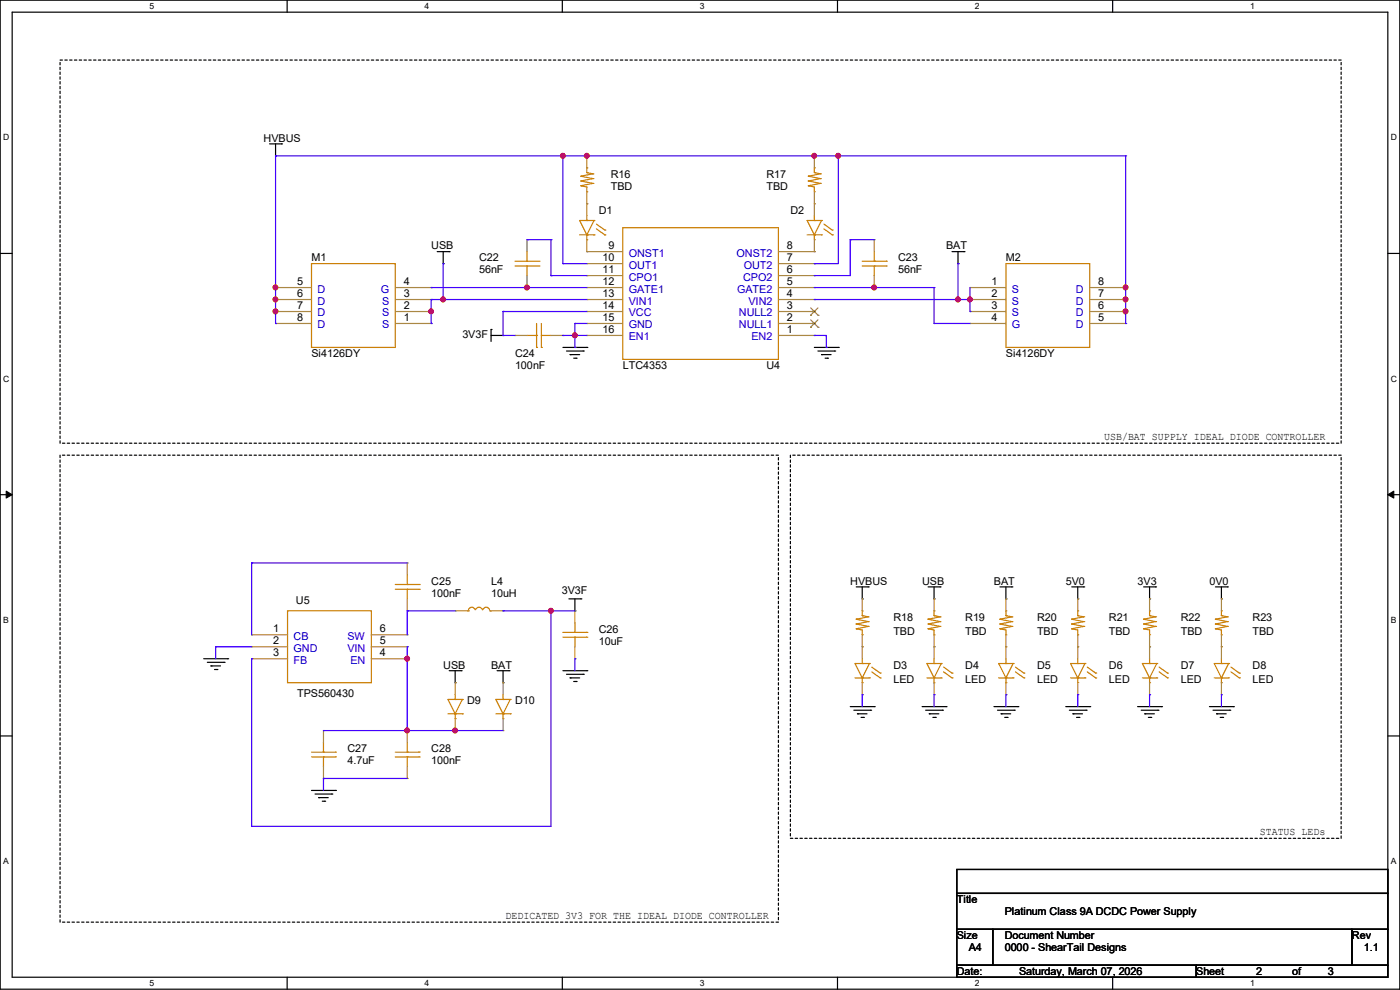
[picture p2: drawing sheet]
<svg xmlns="http://www.w3.org/2000/svg" width="297mm" height="210mm" viewBox="0 0 297 210" stroke-linecap="round" stroke-linejoin="round" font-family="sans-serif">
<path d="M0 0h297v209.8h-297zM2.6 2.6h291.8v204.7h-291.8z" fill="none" stroke="#000" stroke-width=".25"/>
<g fill="#fff">
<path d="M31.7 .3h1v2h-1z"/>
<path d="M31.7 207.6h1v1.9h-1z"/>
</g>
<path d="M60.9 0v2.6M60.9 207.3v2.5" fill="none" stroke="#000" stroke-width=".25"/>
<g fill="#fff">
<path d="M90.1 .3h1v2h-1z"/>
<path d="M90.1 207.6h1v1.9h-1z"/>
</g>
<path d="M119.3 0v2.6M119.3 207.3v2.5" fill="none" stroke="#000" stroke-width=".25"/>
<g fill="#fff">
<path d="M148.5 .3h.9v2h-.9z"/>
<path d="M148.5 207.6h.9v1.9h-.9z"/>
</g>
<path d="M177.7 0v2.6M177.7 207.3v2.5" fill="none" stroke="#000" stroke-width=".25"/>
<g fill="#fff">
<path d="M206.8 .3h1v2h-1z"/>
<path d="M206.8 207.6h1v1.9h-1z"/>
</g>
<path d="M236.1 0v2.6M236.1 207.3v2.5" fill="none" stroke="#000" stroke-width=".25"/>
<g fill="#fff">
<path d="M265.2 .3h1v2h-1z"/>
<path d="M265.2 207.6h1v1.9h-1z"/>
<path d="M.7 28.2h1.2v1.9h-1.2z"/>
<path d="M295.1 28.2h1.2v1.9h-1.2z"/>
<path d="M.7 79.3h1.2v2h-1.2z"/>
<path d="M295.1 79.3h1.2v2h-1.2z"/>
</g>
<path d="M0 53.8h2.6M294.4 53.8h2.6" fill="none" stroke="#000" stroke-width=".25"/>
<g fill="#fff">
<path d="M.7 130.5h1.2v2h-1.2z"/>
<path d="M295.1 130.5h1.1v2h-1.1z"/>
</g>
<path d="M0 104.9h2.6M294.4 104.9h2.6" fill="none" stroke="#000" stroke-width=".25"/>
<path d="M1.3 104.2l1.3 .7-1.3 .8zM294.4 104.9l1.3-.7v1.5z" fill="#000" stroke="#000" stroke-width=".21"/>
<g fill="#fff">
<path d="M.7 181.7h1.2v2h-1.2z"/>
<path d="M295.1 181.7h1.1v2h-1.1z"/>
</g>
<g fill="none" stroke="#000" stroke-width=".25">
<path d="M57.2 30.5h2.5M58.5 33.1h.1M58.5 30.5v2.6M59.7 30.5h.1M92.8 53.4h2.5M94 55.9h.1M94 53.4v2.5M95.3 53.4h.1M202 53.4h2.5M203.2 55.9h.1M203.2 53.4v2.5M204.5 53.4h.1"/>
<path d="M104.2 69.9h.1M104.2 71.2h2.5M104.2 69.9v2.5M106.7 71.2h.1M119.4 73.7h5.1M120.2 74.5h3.5M120.9 75.2h.1M120.9 75.2h2.1M121.7 76h.5M122.2 76h.1M123.7 74.5h.1M124.5 73.7h.1"/>
<path d="M172.8 73.7h5M173.5 74.5h3.6M174.3 75.2h.1M174.3 75.2h2M175 76h.6M175.6 76h.1M177.1 74.5h.1M177.8 73.7h.1M43.2 139.7h5.1M48.3 139.7h.1M120.7 127h2.5M122 129.6h.1"/>
<path d="M122 127v2.6M123.2 127h.1M181.7 124.5h2.5M182.9 127h.1M182.9 124.5v2.5M184.2 124.5h.1M196.9 124.5h2.5M198.2 127h.1M198.2 124.5v2.5M199.4 124.5h.1M212.1 124.5h2.6M213.4 127h.1"/>
<path d="M213.4 124.5v2.5M214.7 124.5h.1M227.4 124.5h2.5M228.6 127h.1M228.6 124.5v2.5M229.9 124.5h.1M242.6 124.5h2.6M243.9 127h.1M243.9 124.5v2.5M245.2 124.5h.1M257.9 124.5h2.5M259.1 127h.1"/>
<path d="M259.1 124.5v2.5M260.4 124.5h.1M0 156.1h2.6M44 140.5h3.5M44.7 141.3h.1M44.7 141.3h2.1M45.5 142h.5M46 142h.1M47.5 140.5h.1M95.3 142.3h2.5M96.6 144.8h.1M96.6 142.3v2.5"/>
<path d="M97.8 142.3h.1M105.5 142.3h2.5M106.7 144.8h.1M106.7 142.3v2.5M108 142.3h.1M119.4 142.3h5.1M120.2 143h3.5M120.9 143.8h.1M120.9 143.8h2.1M121.7 144.6h.5M122.2 144.6h.1M123.7 143h.1"/>
<path d="M124.5 142.3h.1M180.4 149.9h5.1M181.1 150.7h3.6M181.9 151.4h.1M181.9 151.4h2M182.7 152.2h.5M183.2 152.2h.1M184.7 150.7h.1M185.5 149.9h.1M195.6 149.9h5.1M196.4 150.7h3.5M197.1 151.4h.1"/>
<path d="M197.1 151.4h2.1M197.9 152.2h.5M198.4 152.2h.1M199.9 150.7h.1M200.7 149.9h.1M210.9 149.9h5M211.6 150.7h3.6M212.4 151.4h.1M212.4 151.4h2M213.1 152.2h.6M213.7 152.2h.1M215.2 150.7h.1"/>
<path d="M215.9 149.9h.1M226.1 149.9h5.1M226.9 150.7h3.5M227.6 151.4h.1M227.6 151.4h2.1M228.4 152.2h.5M228.9 152.2h.1M230.4 150.7h.1M231.2 149.9h.1M241.3 149.9h5.1M242.1 150.7h3.6M242.9 151.4h.1"/>
<path d="M242.9 151.4h2M243.6 152.2h.5M244.1 152.2h.1M245.7 150.7h.1M246.4 149.9h.1M256.6 149.9h5.1M257.3 150.7h3.6M258.1 151.4h.1M258.1 151.4h2M258.9 152.2h.5M259.4 152.2h.1M260.9 150.7h.1"/>
<path d="M261.7 149.9h.1M294.4 156.1h2.6M66.1 167.7h5.1M66.8 168.4h3.6M67.6 169.2h.1M67.6 169.2h2M68.4 170h.5M68.9 170h.1M70.4 168.4h.1M71.2 167.7h.1M203 184.4h91.4v5.1h-91.4zM203 189.5h91.4v7.6h-91.4z"/>
<path d="M203 197.1h7.6v7.7h-7.6zM210.6 197.1h76.2v7.7h-76.2zM286.8 197.1h7.6v7.7h-7.6zM203 204.8h50.8v2.5h-50.8zM253.8 204.8h40.6v2.5h-40.6z"/>
</g>
<path d="M12.7 12.7h271.8v81.3h-271.8zM12.7 96.6h152.4v99h-152.4zM167.7 96.6h116.8v81.2h-116.8z" fill="none" stroke="#000" stroke-width=".25" stroke-dasharray=".5"/>
<g fill="none" stroke="#cc8006" stroke-width=".25">
<path d="M123.2 39.4h.1M123.2 38.4h.1M123.2 37.4h.1M123.2 39.4l1.3 .3v1M123.2 38.4l2.6 .5M123.2 37.4l2.6 .5M124.5 36.6h.1M124.5 35.6h.1M124.5 35.6v1M124.5 36.6l1.3 .3M125.8 38.9h.1M125.8 36.9h.1"/>
<path d="M125.8 37.9h.1M125.8 38.9l-2.6 .5M125.8 36.9l-2.6 .5M125.8 37.9l-2.6 .5M171.5 39.4h.1M171.5 38.4h.1M171.5 37.4h.1M171.5 39.4l1.3 .3v1M171.5 38.4l2.5 .5M171.5 37.4l2.5 .5M172.8 36.6h.1M172.8 35.6h.1"/>
<path d="M172.8 35.6v1M172.8 36.6l1.2 .3M174 38.9h.1M174 36.9h.1M174 37.9h.1M174 38.9l-2.5 .5M174 36.9l-2.5 .5M174 37.9l-2.5 .5M66.1 55.9h17.8v17.8h-17.8zM109.3 55.4h5M109.3 56.4h5M111.8 55.4h.1"/>
<path d="M111.8 56.4h.1M111.8 53.4v2M111.8 56.4v2.1M114.3 55.4h.1M114.3 56.4h.1M123 49.8h3M124.5 49.8h.1M124.5 50.8h.1M124.5 46.8h.1M124.5 40.7h.1M124.5 45.8v1M124.5 49.8v1"/>
<path d="M126 46.8h.1M126 49.8h.1M126 46.8h-3l1.5 3M126 46.8l-1.5 3M126.5 47.5l1.8 1.3M126.5 48.6l1.8 1.2M128.3 48.8h.1M128.3 49.8h.1M132.1 48.3h33v27.9h-33zM171.2 49.8h3.1M172.8 49.8h.1M172.8 50.8h.1"/>
<path d="M172.8 46.8h.1M172.8 40.7h.1M172.8 45.8v1M172.8 49.8v1M174.3 46.8h.1M174.3 49.8h.1M174.3 46.8h-3.1l1.6 3M174.3 46.8l-1.5 3M174.8 47.5l1.8 1.3M174.8 48.6l1.8 1.2M176.6 48.8h.1M176.6 49.8h.1"/>
<path d="M182.9 55.4h5.1M182.9 56.4h5.1M185.5 55.4h.1M185.5 56.4h.1M185.5 53.4v2M185.5 56.4v2.1M188 55.4h.1M188 56.4h.1M213.4 55.9h17.8v17.8h-17.8zM111.8 71.2h2M113.8 73.7h.1M113.8 71.2h.1"/>
<path d="M113.8 68.6v5.1M114.9 73.7h.1M114.9 71.2h.1M114.9 68.6v5.1M114.9 71.2h2M61 129.6h17.8v15.2h-17.8zM83.9 124h5M83.9 125h5M86.4 124h.1M86.4 125h.1M86.4 122v2M86.4 125v2"/>
<path d="M88.9 124h.1M88.9 125h.1M99.1 129.6h.3M99.4 129.6h.1M99.4 129.3a.74 .74 0 0 1 .7-.5 .74 .74 0 0 1 .7 .5M100.9 129.3a.74 .74 0 0 1 .7-.5 .74 .74 0 0 1 .7 .5M102.4 129.3a.74 .74 0 0 1 .8-.5 .74 .74 0 0 1 .7 .5M103.9 129.6h.1M103.9 129.6h.3M119.4 134.2h5.1M119.4 135.2h5.1M122 134.2h.1"/>
<path d="M122 135.2h.1M122 132.1v2.1M122 135.2v2M124.5 134.2h.1M124.5 135.2h.1M181.7 133.4h.1M181.7 132.4h.1M181.7 131.4h.1M181.7 133.4l1.2 .2v1.1M181.7 132.4l2.5 .5M181.7 131.4l2.5 .5M182.9 134.7h.1"/>
<path d="M182.9 130.6h.1M182.9 129.6h.1M182.9 130.6l1.3 .3M182.9 129.6v1M182.9 139.7v1.1M184.2 132.9h.1M184.2 130.9h.1M184.2 131.9h.1M184.2 132.9l-2.5 .5M184.2 130.9l-2.5 .5M184.2 131.9l-2.5 .5M196.9 133.4h.1"/>
<path d="M196.9 132.4h.1M196.9 131.4h.1M196.9 133.4l1.3 .2v1.1M196.9 132.4l2.5 .5M196.9 131.4l2.5 .5M198.2 134.7h.1M198.2 130.6h.1M198.2 129.6h.1M198.2 129.6v1M198.2 139.7v1.1M198.2 130.6l1.2 .3M199.4 132.9h.1"/>
<path d="M199.4 130.9h.1M199.4 131.9h.1M199.4 132.9l-2.5 .5M199.4 130.9l-2.5 .5M199.4 131.9l-2.5 .5M212.1 133.4h.1M212.1 132.4h.1M212.1 131.4h.1M212.1 133.4l1.3 .2v1.1M212.1 132.4l2.6 .5M212.1 131.4l2.6 .5M213.4 134.7h.1"/>
<path d="M213.4 130.6h.1M213.4 129.6h.1M213.4 129.6v1M213.4 139.7v1.1M213.4 130.6l1.3 .3M214.7 132.9h.1M214.7 130.9h.1M214.7 131.9h.1M214.7 132.9l-2.6 .5M214.7 130.9l-2.6 .5M214.7 131.9l-2.6 .5M227.4 133.4h.1"/>
<path d="M227.4 132.4h.1M227.4 131.4h.1M227.4 133.4l1.2 .2v1.1M227.4 132.4l2.5 .5M227.4 131.4l2.5 .5M228.6 134.7h.1M228.6 130.6h.1M228.6 129.6h.1M228.6 129.6v1M228.6 139.7v1.1M228.6 130.6l1.3 .3M229.9 132.9h.1"/>
<path d="M229.9 130.9h.1M229.9 131.9h.1M229.9 132.9l-2.5 .5M229.9 130.9l-2.5 .5M229.9 131.9l-2.5 .5M242.6 133.4h.1M242.6 132.4h.1M242.6 131.4h.1M242.6 133.4l1.3 .2v1.1M242.6 132.4l2.6 .5M242.6 131.4l2.6 .5M243.9 134.7h.1"/>
<path d="M243.9 130.6h.1M243.9 129.6h.1M243.9 129.6v1M243.9 139.7v1.1M243.9 130.6l1.3 .3M245.2 132.9h.1M245.2 130.9h.1M245.2 131.9h.1M245.2 132.9l-2.6 .5M245.2 130.9l-2.6 .5M245.2 131.9l-2.6 .5M257.9 133.4h.1"/>
<path d="M257.9 132.4h.1M257.9 131.4h.1M257.9 133.4l1.2 .2v1.1M257.9 132.4l2.5 .5M257.9 131.4l2.5 .5M259.1 134.7h.1M259.1 130.6h.1M259.1 129.6h.1M259.1 129.6v1M259.1 139.7v1.1M259.1 130.6l1.3 .3M260.4 132.9h.1"/>
<path d="M260.4 130.9h.1M260.4 131.9h.1M260.4 132.9l-2.5 .5M260.4 130.9l-2.5 .5M260.4 131.9l-2.5 .5M66.1 159.6h5.1M68.6 159.6h.1M68.6 157.5v2.1M71.2 159.6h.1M83.9 159.6h5M86.4 159.6h.1M86.4 157.5v2.1"/>
<path d="M88.9 159.6h.1M95 151.4h3.1M96.6 151.4h.1M96.6 152.4h.1M96.6 148.4h.1M96.6 147.4v1M96.6 151.4v1M98.1 148.4h.1M98.1 151.4h.1M98.1 148.4h-3.1l1.6 3M98.1 148.4l-1.5 3M105.2 151.4h3"/>
<path d="M106.7 151.4h.1M106.7 152.4h.1M106.7 148.4h.1M106.7 147.4v1M106.7 151.4v1M108.2 148.4h.1M108.2 151.4h.1M108.2 148.4h-3l1.5 3M108.2 148.4l-1.5 3M181.4 143.8h3M182.9 143.8h.1M182.9 144.8h.1"/>
<path d="M182.9 140.8h.1M182.9 143.8v1M184.4 140.8h.1M184.4 143.8h.1M184.4 140.8h-3l1.5 3M184.4 140.8l-1.5 3M185 141.5l1.7 1.3M185 142.5l1.7 1.3M186.7 142.8h.1M186.7 143.8h.1M196.6 143.8h3.1M198.2 143.8h.1"/>
<path d="M198.2 144.8h.1M198.2 140.8h.1M198.2 143.8v1M199.7 140.8h.1M199.7 143.8h.1M199.7 140.8h-3.1l1.6 3M199.7 140.8l-1.5 3M200.2 141.5l1.8 1.3M200.2 142.5l1.8 1.3M202 142.8h.1M202 143.8h.1M211.9 143.8h3"/>
<path d="M213.4 143.8h.1M213.4 144.8h.1M213.4 140.8h.1M213.4 143.8v1M214.9 140.8h.1M214.9 143.8h.1M214.9 140.8h-3l1.5 3M214.9 140.8l-1.5 3M215.4 141.5l1.8 1.3M215.4 142.5l1.8 1.3M217.2 142.8h.1M217.2 143.8h.1"/>
<path d="M227.1 143.8h3.1M228.6 143.8h.1M228.6 144.8h.1M228.6 140.8h.1M228.6 143.8v1M230.2 140.8h.1M230.2 143.8h.1M230.2 140.8h-3.1l1.5 3M230.2 140.8l-1.6 3M230.7 141.5l1.8 1.3M230.7 142.5l1.8 1.3M232.5 142.8h.1"/>
<path d="M232.5 143.8h.1M242.4 143.8h3M243.9 143.8h.1M243.9 144.8h.1M243.9 140.8h.1M243.9 143.8v1M245.4 140.8h.1M245.4 143.8h.1M245.4 140.8h-3l1.5 3M245.4 140.8l-1.5 3M245.9 141.5l1.8 1.3M245.9 142.5l1.8 1.3"/>
<path d="M247.7 142.8h.1M247.7 143.8h.1M257.6 143.8h3M259.1 143.8h.1M259.1 144.8h.1M259.1 140.8h.1M259.1 143.8v1M260.6 140.8h.1M260.6 143.8h.1M260.6 140.8h-3l1.5 3M260.6 140.8l-1.5 3M261.2 141.5l1.7 1.3"/>
<path d="M261.2 142.5l1.7 1.3M262.9 142.8h.1M262.9 143.8h.1M66.1 160.6h5.1M68.6 160.6h.1M68.6 160.6v2M71.2 160.6h.1M83.9 160.6h5M86.4 160.6h.1M86.4 160.6v2M88.9 160.6h.1"/>
</g>
<g fill="none" stroke="#a84" stroke-width=".25">
<path d="M124.5 33.1h.1M124.5 33.1v2.5M172.8 33.1h.1M172.8 33.1v2.5M111.8 50.8h.1M111.8 50.8v2.6M111.8 58.5v2.5M124.5 43.2h.1M124.5 53.4h.1M124.5 55.9h.1M124.5 58.5h.1M124.5 40.7v5.1"/>
<path d="M124.5 50.8v2.6M124.5 58.5h7.6M124.5 55.9h7.6M124.5 53.4h7.6M165.1 58.5h7.7M165.1 55.9h7.7M165.1 53.4h7.7M172.8 43.2h.1M172.8 53.4h.1M172.8 58.5h.1M172.8 55.9h.1M172.8 40.7v5.1"/>
<path d="M172.8 50.8v2.6M185.5 50.8h.1M185.5 50.8v2.6M185.5 58.5v2.5M58.5 61h.1M58.5 63.5h.1M58.5 66.1h.1M58.5 68.6h.1M58.5 68.6h7.6M58.5 66.1h7.6M58.5 63.5h7.6M58.5 61h7.6"/>
<path d="M83.9 68.6h7.6M83.9 66.1h7.6M83.9 63.5h7.6M83.9 61h7.6M91.5 68.6h.1M91.5 66.1h.1M91.5 63.5h.1M91.5 61h.1M109.3 71.2h.1M109.3 71.2h2.5M111.8 61h.1M116.9 71.2h2.5"/>
<path d="M119.4 71.2h.1M124.5 61h.1M124.5 63.5h.1M124.5 66.1h.1M124.5 68.6h.1M124.5 71.2h.1M124.5 68.6h7.6M124.5 66.1h7.6M124.5 63.5h7.6M124.5 61h7.6M124.5 71.2h7.6M165.1 68.6h7.7"/>
<path d="M165.1 66.1h7.7M165.1 63.5h7.7M165.1 61h7.7M165.1 71.2h7.7M172.8 71.2h.1M172.8 68.6h.1M172.8 66.1h.1M172.8 63.5h.1M172.8 61h.1M185.5 61h.1M205.8 61h.1M205.8 63.5h.1"/>
<path d="M205.8 66.1h.1M205.8 68.6h.1M205.8 68.6h7.6M205.8 66.1h7.6M205.8 63.5h7.6M205.8 61h7.6M231.2 68.6h7.6M231.2 66.1h7.6M231.2 63.5h7.6M231.2 61h7.6M238.8 68.6h.1M238.8 66.1h.1"/>
<path d="M238.8 63.5h.1M238.8 61h.1M86.4 119.4h.1M86.4 119.4v2.6M53.4 134.7h.1M53.4 137.2h.1M53.4 139.7h.1M53.4 134.7h7.6M53.4 137.2h7.6M53.4 139.7h7.6M78.8 134.7h7.6M78.8 137.2h7.6"/>
<path d="M78.8 139.7h7.6M86.4 129.6h.1M86.4 139.7h.1M86.4 137.2h.1M86.4 134.7h.1M86.4 127v2.6M96.6 129.6h.1M96.6 129.6h2.5M104.2 129.6h2.5M106.7 129.6h.1M122 139.7h.1M122 129.6h.1"/>
<path d="M122 129.6v2.5M122 137.2v2.5M182.9 137.2h.1M182.9 127h.1M182.9 127v2.6M182.9 134.7v5M198.2 137.2h.1M198.2 127h.1M198.2 127v2.6M198.2 134.7v5M213.4 137.2h.1M213.4 127h.1"/>
<path d="M213.4 127v2.6M213.4 134.7v5M228.6 137.2h.1M228.6 127h.1M228.6 127v2.6M228.6 134.7v5M243.9 137.2h.1M243.9 127h.1M243.9 127v2.6M243.9 134.7v5M259.1 137.2h.1M259.1 127h.1"/>
<path d="M259.1 127v2.6M259.1 134.7v5M68.6 155h.1M68.6 155v2.5M86.4 155h.1M86.4 155v2.5M96.6 144.8h.1M96.6 155h.1M96.6 144.8v2.6M96.6 152.4v2.6M106.7 144.8h.1M106.7 155h.1"/>
<path d="M106.7 144.8v2.6M106.7 152.4v2.6M182.9 147.4h.1M182.9 144.8v2.6M198.2 147.4h.1M198.2 144.8v2.6M213.4 147.4h.1M213.4 144.8v2.6M228.6 147.4h.1M228.6 144.8v2.6M243.9 147.4h.1M243.9 144.8v2.6"/>
<path d="M259.1 147.4h.1M259.1 144.8v2.6M68.6 165.1h.1M68.6 162.6v2.5M86.4 165.1h.1M86.4 162.6v2.5"/>
</g>
<path d="M172 69.4h.1M172 66.9h.1M172 67.9l1.6 1.5M172 65.3l1.6 1.6M173.5 67.9l-1.5 1.5M173.5 65.3l-1.5 1.6M173.6 69.4h.1M173.6 66.9h.1" fill="none" stroke="#804000" stroke-width=".21"/>
<g fill="none" stroke="#4200ff" stroke-width=".25">
<path d="M58.5 33.1h.1M58.5 33.1v35.5M58.5 33.1h180.3M119.4 33.1h.1M119.4 33.1v22.8M124.5 33.1h.1M172.8 33.1h.1M177.8 33.1h.1M177.8 33.1v22.8h-5M238.8 33.1h.1M238.8 33.1v35.5M94 55.9h.1"/>
<path d="M94 55.9v7.6M111.8 50.8h.1M111.8 50.8h5.1M116.9 50.8h.1M116.9 58.5h.1M116.9 50.8v7.7M116.9 58.5h7.6M119.4 55.9h.1M119.4 55.9h5.1M172.8 55.9h.1M172.8 58.5h.1M180.4 50.8h.1"/>
<path d="M180.4 50.8h5.1M180.4 50.8v7.7h-7.6M203.2 55.9h.1M203.2 55.9v7.6M58.5 63.5h.1M58.5 66.1h.1M58.5 68.6h.1M91.5 61h.1M91.5 66.1h.1M91.5 63.5h.1M91.5 68.6h.1M91.5 61h33"/>
<path d="M91.5 63.5v5.1M91.5 63.5h33M94 63.5h.1M106.7 66.1h.1M106.7 71.2h.1M106.7 66.1h17.8M106.7 66.1v5.1M106.7 71.2h2.6M111.8 61h.1M119.4 71.2h.1M119.4 71.2h5.1M122 71.2h.1"/>
<path d="M122 68.6h.1M122 73.7h.1M122 68.6v5.1M122 68.6h2.5M172.8 61h.1M172.8 63.5h.1M172.8 71.2h.1M172.8 61h25.4M172.8 63.5h33M172.8 71.2h2.5v2.5M175.3 73.7h.1M185.5 61h.1"/>
<path d="M198.2 61h.1M198.2 68.6h.1M198.2 61v7.6M198.2 68.6h7.6M203.2 63.5h.1M205.8 63.5h.1M205.8 66.1h.1M205.8 61v5.1M238.8 63.5h.1M238.8 66.1h.1M238.8 68.6h.1M53.4 119.4h.1"/>
<path d="M53.4 119.4h33M53.4 119.4v15.3M45.8 137.2h.1M45.8 137.2h7.6M45.8 137.2v2.5M53.4 139.7h.1M53.4 139.7v35.6M86.4 129.6h.1M86.4 137.2h.1M86.4 139.7h.1M86.4 129.6h10.2M86.4 129.6v5.1"/>
<path d="M86.4 137.2v17.8M106.7 129.6h.1M106.7 129.6h15.3M116.9 129.6h.1M116.9 129.6v45.7h-63.5M122 139.7h.1M122 139.7v2.6M68.6 155h.1M68.6 155h38.1M86.4 155h.1M96.6 155h.1M182.9 147.4h.1"/>
<path d="M182.9 147.4v2.5M198.2 147.4h.1M198.2 147.4v2.5M213.4 147.4h.1M213.4 147.4v2.5M228.6 147.4h.1M228.6 147.4v2.5M243.9 147.4h.1M243.9 147.4v2.5M259.1 147.4h.1M259.1 147.4v2.5M53.4 175.3h.1"/>
<path d="M68.6 165.1h.1M68.6 165.1h17.8M68.6 165.1v2.6"/>
</g>
<g fill="#f00" stroke="#f00" stroke-width=".25">
<circle cx="58.4" cy="61" r=".49"/>
<circle cx="119.4" cy="33" r=".49"/>
<circle cx="172.7" cy="33" r=".49"/>
<circle cx="124.5" cy="33" r=".49"/>
<circle cx="177.8" cy="33" r=".49"/>
<circle cx="238.8" cy="61" r=".49"/>
<circle cx="111.8" cy="61" r=".49"/>
<circle cx="185.4" cy="61" r=".49"/>
<circle cx="205.8" cy="63.5" r=".49"/>
<circle cx="58.4" cy="63.5" r=".49"/>
<circle cx="58.4" cy="66.1" r=".49"/>
<circle cx="91.5" cy="66.1" r=".49"/>
<circle cx="94" cy="63.5" r=".49"/>
<circle cx="203.2" cy="63.5" r=".49"/>
<circle cx="238.8" cy="63.5" r=".49"/>
<circle cx="238.8" cy="66.1" r=".49"/>
<circle cx="121.9" cy="71.1" r=".49"/>
<circle cx="116.9" cy="129.6" r=".49"/>
<circle cx="86.4" cy="155" r=".49"/>
<circle cx="86.4" cy="139.7" r=".49"/>
<circle cx="96.5" cy="155" r=".49"/>
</g>
<g font-size="2.3">
<text x="55.9" y="30.1">HVBUS</text>
<text x="129.6" y="37.7">R16</text>
<text x="129.6" y="40.2">TBD</text>
<text x="162.6" y="37.7">R17</text>
<text x="162.6" y="40.2">TBD</text>
<text x="127" y="45.3">D1</text>
<text x="167.7" y="45.3">D2</text>
<text x="91.5" y="52.9">USB</text>
<text x="129.1" y="52.8">9</text>
<text x="166.9" y="52.8">8</text>
<text x="200.7" y="52.9">BAT</text>
<text x="66.1" y="55.5">M1</text>
<text x="101.6" y="55.5">C22</text>
<text x="101.6" y="58">56nF</text>
<text x="127.8" y="55.4">10</text>
<text x="127.8" y="57.9">11</text>
<text x="166.9" y="57.9">6</text>
<text x="166.9" y="55.4">7</text>
<text x="190.5" y="55.5">C23</text>
<text x="190.5" y="58">56nF</text>
<text x="213.4" y="55.5">M2</text>
<text x="63" y="60.5">5</text>
<text x="63" y="63">6</text>
<text x="63" y="65.5">7</text>
<text x="85.6" y="65.5">2</text>
<text x="85.6" y="63">3</text>
<text x="85.6" y="60.5">4</text>
<text x="127.8" y="60.5">12</text>
<text x="127.8" y="63">13</text>
<text x="127.8" y="65.5">14</text>
<text x="166.9" y="65.5">3</text>
<text x="166.9" y="63">4</text>
<text x="166.9" y="60.5">5</text>
<text x="210.4" y="60.5">1</text>
<text x="210.4" y="63">2</text>
<text x="210.4" y="65.5">3</text>
<text x="233" y="65.5">6</text>
<text x="233" y="63">7</text>
<text x="233" y="60.5">8</text>
<text x="63" y="68.1">8</text>
<text x="85.6" y="68.1">1</text>
<text x="98.1" y="71.7">3V3F</text>
<text x="127.8" y="68.1">15</text>
<text x="127.8" y="70.6">16</text>
<text x="166.9" y="70.6">1</text>
<text x="166.9" y="68.1">2</text>
<text x="210.4" y="68.1">4</text>
<text x="233" y="68.1">5</text>
<text x="66.1" y="75.8">Si4126DY</text>
<text x="109.3" y="75.8">C24</text>
<text x="213.4" y="75.8">Si4126DY</text>
<text x="109.3" y="78.3">100nF</text>
<text x="132.1" y="78.3">LTC4353</text>
<text x="162.6" y="78.3">U4</text>
<text x="234.2" y="93.3">USB/BAT SUPPLY IDEAL DIODE CONTROLLER</text>
<text x="91.5" y="124">C25</text>
<text x="104.2" y="124">L4</text>
<text x="180.4" y="124">HVBUS</text>
<text x="195.6" y="124">USB</text>
<text x="210.9" y="124">BAT</text>
<text x="226.1" y="124">5V0</text>
<text x="241.3" y="124">3V3</text>
<text x="256.6" y="124">0V0</text>
<text x="62.8" y="128.1">U5</text>
<text x="91.5" y="126.6">100nF</text>
<text x="104.2" y="126.6">10uH</text>
<text x="119.2" y="126.1">3V3F</text>
<text x="189.5" y="131.7">R18</text>
<text x="204.8" y="131.7">R19</text>
<text x="220" y="131.7">R20</text>
<text x="235.2" y="131.7">R21</text>
<text x="250.5" y="131.7">R22</text>
<text x="265.7" y="131.7">R23</text>
<text x="58" y="134.1">1</text>
<text x="58" y="136.7">2</text>
<text x="80.6" y="136.7">5</text>
<text x="80.6" y="134.1">6</text>
<text x="127" y="134.2">C26</text>
<text x="127" y="136.7">10uF</text>
<text x="189.5" y="134.7">TBD</text>
<text x="204.8" y="134.7">TBD</text>
<text x="220" y="134.7">TBD</text>
<text x="235.2" y="134.7">TBD</text>
<text x="250.5" y="134.7">TBD</text>
<text x="265.7" y="134.7">TBD</text>
<text x="58" y="139.2">3</text>
<text x="80.6" y="139.2">4</text>
<text x="94" y="141.8">USB</text>
<text x="104.2" y="141.8">BAT</text>
<text x="189.5" y="141.8">D3</text>
<text x="204.8" y="141.8">D4</text>
<text x="220" y="141.8">D5</text>
<text x="235.2" y="141.8">D6</text>
<text x="250.5" y="141.8">D7</text>
<text x="265.7" y="141.8">D8</text>
<text x="63" y="147.9">TPS560430</text>
<text x="99.1" y="149.4">D9</text>
<text x="109.3" y="149.4">D10</text>
<text x="189.5" y="144.9">LED</text>
<text x="204.8" y="144.9">LED</text>
<text x="220" y="144.9">LED</text>
<text x="235.2" y="144.9">LED</text>
<text x="250.5" y="144.9">LED</text>
<text x="265.7" y="144.9">LED</text>
<text x="73.7" y="159.6">C27</text>
<text x="91.5" y="159.6">C28</text>
<text x="73.7" y="162.1">4.7uF</text>
<text x="91.5" y="162.1">100nF</text>
<text x="267.2" y="177.2">STATUS LEDs</text>
<text x="203" y="191.6">Title</text>
<text x="107.2" y="194.9">DEDICATED 3V3 FOR THE IDEAL DIODE CONTROLLER</text>
<text x="213.2" y="194.1">Platinum Class 9A DCDC Power Supply</text>
<text x="203" y="199.2">Size</text>
<text x="205.5" y="201.8">A4</text>
<text x="213.1" y="199.2">Document Number</text>
<text x="213.2" y="201.8">0000 - ShearTail Designs</text>
<text x="286.8" y="199.2">Rev</text>
<text x="289.4" y="201.8">1.1</text>
<text x="203" y="206.8">Date:</text>
<text x="216.2" y="206.8">Saturday, March 07, 2026</text>
<text x="253.8" y="206.8">Sheet</text>
<text x="266.5" y="206.8">2</text>
<text x="274.1" y="206.8">of</text>
<text x="281.7" y="206.8">3</text>
</g>
<g font-size="2.3" fill="#00c">
<text x="133.4" y="54.4">ONST1</text>
<text x="133.4" y="57">OUT1</text>
<text x="133.4" y="59.5">CPO1</text>
<text x="156.3" y="54.4">ONST2</text>
<text x="157.7" y="59.5">CPO2</text>
<text x="157.8" y="57">OUT2</text>
<text x="67.4" y="62.1">D</text>
<text x="67.4" y="64.6">D</text>
<text x="80.8" y="62.1">G</text>
<text x="81.1" y="64.6">S</text>
<text x="133.4" y="62.1">GATE1</text>
<text x="133.4" y="64.6">VIN1</text>
<text x="156.4" y="62.1">GATE2</text>
<text x="158.8" y="64.6">VIN2</text>
<text x="214.7" y="62.1">S</text>
<text x="214.7" y="64.6">S</text>
<text x="228.3" y="64.6">D</text>
<text x="228.3" y="62.1">D</text>
<text x="67.4" y="67.1">D</text>
<text x="67.4" y="69.7">D</text>
<text x="81.1" y="69.7">S</text>
<text x="81.1" y="67.1">S</text>
<text x="133.4" y="67.1">VCC</text>
<text x="133.4" y="69.7">GND</text>
<text x="156.8" y="69.7">NULL1</text>
<text x="156.8" y="67.1">NULL2</text>
<text x="214.7" y="67.1">S</text>
<text x="214.7" y="69.7">G</text>
<text x="228.3" y="69.7">D</text>
<text x="228.3" y="67.1">D</text>
<text x="133.4" y="72.2">EN1</text>
<text x="159.4" y="72.2">EN2</text>
<text x="62.3" y="135.7">CB</text>
<text x="73.7" y="135.7">SW</text>
<text x="62.3" y="138.3">GND</text>
<text x="62.3" y="140.8">FB</text>
<text x="73.7" y="138.3">VIN</text>
<text x="74.3" y="140.8">EN</text>
</g>
<g font-size="1.8">
<text x="31.7" y="1.9">5</text>
<text x="90.1" y="1.9">4</text>
<text x="148.5" y="1.9">3</text>
<text x="206.8" y="1.9">2</text>
<text x="265.2" y="1.9">1</text>
<text x=".7" y="29.8">D</text>
<text x="295.1" y="29.8">D</text>
<text x=".7" y="80.9">C</text>
<text x="295.1" y="80.9">C</text>
<text x=".7" y="132.1">B</text>
<text x="295.1" y="132.1">B</text>
<text x=".7" y="183.3">A</text>
<text x="295.1" y="183.3">A</text>
<text x="31.7" y="209.2">5</text>
<text x="90.1" y="209.2">4</text>
<text x="148.5" y="209.2">3</text>
<text x="206.8" y="209.2">2</text>
<text x="265.2" y="209.2">1</text>
</g>
</svg>
